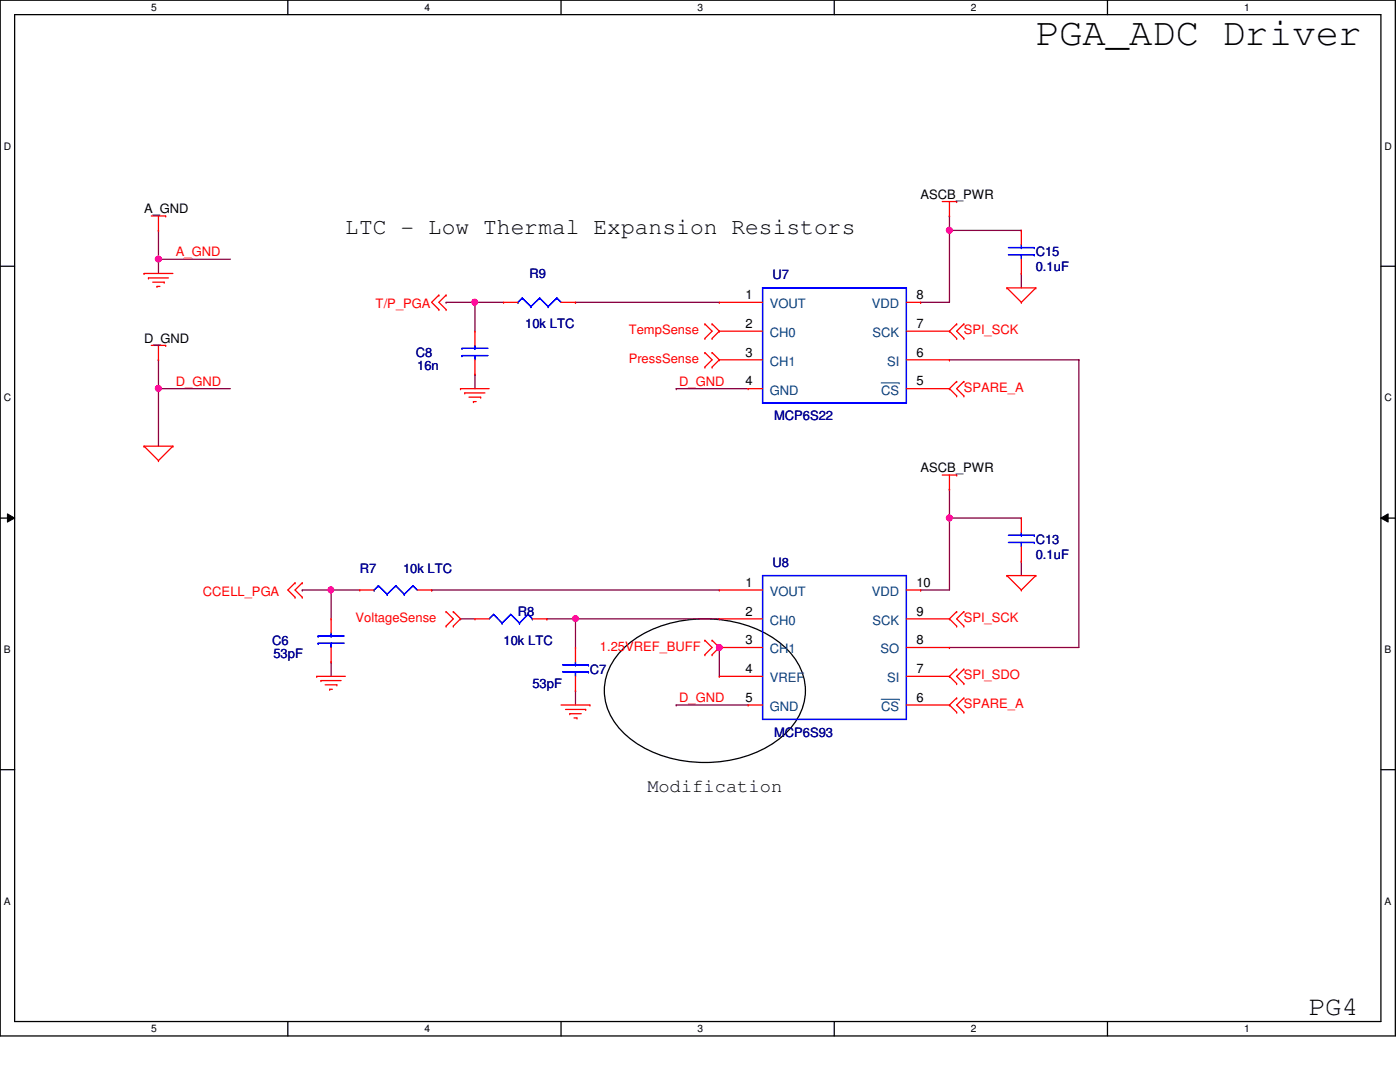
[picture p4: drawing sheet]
<svg xmlns="http://www.w3.org/2000/svg" width="279mm" height="216mm" viewBox="0 0 279 216" stroke-linecap="round" stroke-linejoin="round" font-family="sans-serif">
<path d="M0 0h278.5v206.7h-278.5zM2.9 2.9h272.7v200.9h-272.7z" fill="none" stroke="#000" stroke-width=".25"/>
<g fill="#fff">
<path d="M30.2 .3h1.1v2.3h-1.1z"/>
<path d="M30.2 204.1h1.1v2.3h-1.1z"/>
</g>
<path d="M57.4 0v2.9M57.4 203.8v2.9" fill="none" stroke="#000" stroke-width=".25"/>
<g fill="#fff">
<path d="M84.7 .3h1.1v2.3h-1.1z"/>
<path d="M84.7 204.1h1.1v2.3h-1.1z"/>
</g>
<path d="M112 0v2.9M112 203.8v2.9" fill="none" stroke="#000" stroke-width=".25"/>
<g fill="#fff">
<path d="M139.2 .3h1.1v2.3h-1.1z"/>
<path d="M139.2 204.1h1.1v2.3h-1.1z"/>
</g>
<path d="M166.5 0v2.9M166.5 203.8v2.9" fill="none" stroke="#000" stroke-width=".25"/>
<g fill="#fff">
<path d="M193.8 .3h1.1v2.3h-1.1z"/>
<path d="M193.8 204.1h1.1v2.3h-1.1z"/>
</g>
<path d="M221 0v2.9M221 203.8v2.9" fill="none" stroke="#000" stroke-width=".25"/>
<g fill="#fff">
<path d="M248.3 .3h1.1v2.3h-1.1z"/>
<path d="M248.3 204.1h1.1v2.3h-1.1z"/>
<path d="M.8 28h1.4v2.3h-1.4z"/>
<path d="M276.3 28h1.4v2.3h-1.4z"/>
<path d="M.8 78.2h1.4v2.3h-1.4z"/>
<path d="M276.3 78.2h1.4v2.3h-1.4z"/>
</g>
<path d="M0 53.1h2.9M275.6 53.1h2.9" fill="none" stroke="#000" stroke-width=".25"/>
<g fill="#fff">
<path d="M.8 128.5h1.3v2.2h-1.3z"/>
<path d="M276.3 128.5h1.3v2.2h-1.3z"/>
</g>
<path d="M0 103.4h2.9M275.6 103.4h2.9" fill="none" stroke="#000" stroke-width=".25"/>
<path d="M1.5 102.5l1.4 .9-1.4 .8zM275.6 103.4l1.4-.9v1.7z" fill="#000"/>
<path d="M1.5 102.5l1.4 .9-1.4 .8zM275.6 103.4l1.4-.9v1.7z" fill="none" stroke="#000" stroke-width=".2"/>
<g fill="#fff">
<path d="M.8 178.7h1.3v2.2h-1.3z"/>
<path d="M276.3 178.7h1.3v2.2h-1.3z"/>
</g>
<path d="M124.7 129.1a24.8 24.8 0 0 1 21.6-5 19.1 19.1 0 0 1 13 8.4 11.1 11.1 0 0 1-2.7 14 24.8 24.8 0 0 1-21.6 5.1 19.1 19.1 0 0 1-13-8.5 11.1 11.1 0 0 1 2.7-14zM0 153.6h2.9M275.6 153.6h2.9" fill="none" stroke="#000" stroke-width=".25"/>
<path d="M66.1 117.7h.1M66.1 117.7v5.8M86.1 117.7h.1M86.1 117.7h57.5M66.1 132.1h.1M66.1 132.1v2.9" fill="none" stroke="#800040" stroke-width=".25"/>
<circle cx="66" cy="117.7" r=".56" fill="#f0f"/>
<circle cx="66" cy="117.7" r=".56" fill="none" stroke="#f0f" stroke-width=".25"/>
<path d="M94.8 74.7h.1M94.8 60.3h.1M94.8 60.3v5.8M94.8 74.7v2.9M60.3 117.7h.1M60.3 117.7h11.5M66.1 117.7h.1" fill="none" stroke="#800040" stroke-width=".25"/>
<circle cx="94.7" cy="60.3" r=".56" fill="#f0f"/>
<circle cx="94.7" cy="60.3" r=".56" fill="none" stroke="#f0f" stroke-width=".25"/>
<g fill="none" stroke="#800040" stroke-width=".25">
<path d="M189.5 46h.1M189.5 46v14.3h-5.8M89 60.3h.1M89 60.3h11.5M94.8 60.3h.1M114.9 60.3h.1M114.9 60.3h28.7M183.7 60.3h.1M189.5 71.8h.1M189.5 71.8h25.8M215.3 71.8h.1M215.3 71.8v57.4h-25.8"/>
<path d="M114.9 123.5h.1M114.9 123.5h28.7M189.5 129.2h.1"/>
</g>
<circle cx="189.5" cy="45.9" r=".57" fill="#f0f"/>
<circle cx="189.5" cy="45.9" r=".57" fill="none" stroke="#f0f" stroke-width=".25"/>
<path d="M135 77.6h.1M135 77.6h14.3M183.7 117.7h.1M189.5 103.4h.1M189.5 103.4v14.3h-5.8M135 140.7h.1M135 140.7h14.3" fill="none" stroke="#800040" stroke-width=".25"/>
<circle cx="189.5" cy="103.4" r=".57" fill="#f0f"/>
<circle cx="189.5" cy="103.4" r=".57" fill="none" stroke="#f0f" stroke-width=".25"/>
<g fill="none" stroke="#800040" stroke-width=".25">
<path d="M189.5 43.1h.1M189.5 43.1v2.9h14.3M203.8 54.6h.1M203.8 46h.1M203.8 54.6v2.8M189.5 97.6h.1M189.5 97.6v5.8h14.3M203.8 112h.1M203.8 103.4h.1M203.8 112v2.9M109.1 123.5h.1M109.1 123.5h5.8"/>
<path d="M114.9 137.8h.1M114.9 123.5h.1M114.9 123.5v5.7M114.9 137.8v2.9"/>
</g>
<circle cx="114.8" cy="123.4" r=".56" fill="#f0f"/>
<circle cx="114.8" cy="123.4" r=".56" fill="none" stroke="#f0f" stroke-width=".25"/>
<path d="M31.6 46h.1M31.6 46v5.7M91.9 123.5h.1M91.9 123.5h2.9" fill="none" stroke="#800040" stroke-width=".25"/>
<circle cx="31.6" cy="51.7" r=".56" fill="#f0f"/>
<circle cx="31.6" cy="51.7" r=".56" fill="none" stroke="#f0f" stroke-width=".25"/>
<path d="M31.6 51.7h.1M31.6 51.7h14.4M31.6 77.6h.1M31.6 77.6v11.4" fill="none" stroke="#800040" stroke-width=".25"/>
<circle cx="31.6" cy="77.5" r=".56" fill="#f0f"/>
<circle cx="31.6" cy="77.5" r=".56" fill="none" stroke="#f0f" stroke-width=".25"/>
<path d="M31.6 51.7h.1M31.6 51.7v2.9M31.6 77.6h.1M31.6 71.8h.1M31.6 77.6h14.4M31.6 71.8v5.8M143.6 129.2h.1M143.6 129.2v5.8" fill="none" stroke="#800040" stroke-width=".25"/>
<circle cx="143.5" cy="129.2" r=".56" fill="#f0f"/>
<circle cx="143.5" cy="129.2" r=".56" fill="none" stroke="#f0f" stroke-width=".25"/>
<g fill="none" stroke="#f00" stroke-width=".25">
<path d="M28.7 54.6h.1M28.7 54.6h5.8M29.6 55.5h.1M29.6 55.5h4M30.2 43.1h2.9M30.5 56.3h2.3M31.3 57.1h.1M31.3 57.1h.6M31.6 46h.1M31.6 43.1v2.9M32.8 56.3h.1M33.1 43.1h.1"/>
<path d="M87.6 58.9h.1M87.6 58.9l-1.5 1.4 1.5 1.5M89 58.9h.1M89 58.9l-1.4 1.4 1.4 1.5M188 40.2h2.9M189.5 43.1h.1M189.5 40.2v2.9M190.9 40.2h.1M201 57.4h.1M201 57.4h5.7M201 57.4l2.8 2.9M203.8 46h.1"/>
<path d="M203.8 54.6h.1M203.8 46v2.9M203.8 51.7v2.9M206.7 57.4h.1M206.7 57.4l-2.9 2.9M30.2 68.9h2.9M31.6 71.8h.1M31.6 68.9v2.9M33.1 68.9h.1M87.6 61.8h.1M89 61.8h.1M91.9 77.6h.1"/>
<path d="M91.9 77.6h5.7M92.8 78.4h.1M92.8 78.4h4M93.6 79.2h2.3M94.8 66.1h.1M94.8 74.7h.1M94.8 66.1v2.8M94.8 71.8v2.9M95.9 79.2h.1M100.5 60.3h.1M100.5 60.3h2.9M112 60.3h2.9"/>
<path d="M114.9 60.3h.1M140.7 67.5h.1M140.7 64.6h.1M140.7 73.2h.1M140.7 70.4h.1M140.7 64.6l1.4 1.5-1.4 1.4M140.7 70.4l1.4 1.4-1.4 1.4M142.1 64.6h.1M142.1 67.5h.1M142.1 70.4h.1M142.1 73.2h.1M142.1 64.6l1.5 1.5"/>
<path d="M142.1 70.4l1.5 1.4M143.6 60.3h.1M143.6 66.1h.1M143.6 71.8h.1M143.6 66.1l-1.5 1.4M143.6 71.8l-1.5 1.4M143.6 60.3h8.6M143.6 66.1h8.6M143.6 71.8h8.6M149.3 77.6h.1M149.3 77.6h2.9M180.9 77.6h8.6"/>
<path d="M180.9 60.3h2.8M180.9 66.1h8.6M180.9 71.8h8.6M183.7 60.3h.1M189.5 77.6h.1M189.5 71.8h.1M189.5 66.1h.1M189.5 66.1l1.4 1.4M189.5 77.6l1.4 1.4M190.9 67.5h.1M190.9 64.6h.1M190.9 79h.1"/>
<path d="M190.9 76.1h.1M190.9 64.6l-1.4 1.5M190.9 76.1l-1.4 1.5M192.4 64.6h.1M192.4 67.5h.1M192.4 76.1h.1M192.4 79h.1M192.4 64.6l-1.5 1.5 1.5 1.4M192.4 76.1l-1.5 1.5 1.5 1.4M203.8 60.3h.1M28.7 89h.1M28.7 89h5.8"/>
<path d="M28.7 89l2.9 2.9M31.6 91.9h.1M34.5 89h.1M34.5 89l-2.9 2.9M94.5 80.1h.1M94.5 80.1h.5M188 94.8h2.9M189.5 97.6h.1M189.5 94.8v2.8M190.9 94.8h.1M58.9 116.3h.1M58.9 119.2h.1"/>
<path d="M58.9 116.3l-1.5 1.4 1.5 1.5M60.3 116.3h.1M60.3 119.2h.1M60.3 116.3l-1.4 1.4 1.4 1.5M71.8 117.7h.1M71.8 117.7h2.9M83.3 117.7h2.8M86.1 117.7h.1M143.6 117.7h.1M143.6 117.7h8.6M180.9 117.7h2.8M183.7 117.7h.1"/>
<path d="M201 114.9h.1M201 114.9h5.7M201 114.9l2.8 2.8M203.8 117.7h.1M203.8 103.4h.1M203.8 112h.1M203.8 103.4v2.9M203.8 109.1v2.9M206.7 114.9h.1M206.7 114.9l-2.9 2.8M63.2 135h.1M63.2 135h5.7"/>
<path d="M64.1 135.8h.1M64.1 135.8h4M64.9 136.7h2.3M65.8 137.5h.1M65.8 137.5h.5M66.1 123.5h.1M66.1 132.1h.1M66.1 123.5v2.8M66.1 129.2v2.9M67.2 136.7h.1M89 124.9h.1M89 122h.1"/>
<path d="M89 122l1.5 1.5-1.5 1.4M90.5 122h.1M90.5 124.9h.1M90.5 122l1.4 1.5-1.4 1.4M94.8 123.5h.1M94.8 123.5h2.8M106.3 123.5h2.8M109.1 123.5h.1M114.9 129.2h.1M114.9 137.8h.1M114.9 129.2v2.9M114.9 135v2.8"/>
<path d="M140.7 130.6h.1M140.7 127.8h.1M140.7 127.8l1.4 1.4-1.4 1.4M142.1 127.8h.1M142.1 130.6h.1M142.1 127.8l1.5 1.4M143.6 123.5h.1M143.6 129.2h.1M143.6 135h.1M143.6 135h8.6M143.6 129.2l-1.5 1.4M143.6 123.5h8.6"/>
<path d="M143.6 129.2h8.6M180.9 135h8.6M180.9 123.5h8.6M180.9 129.2h8.6M189.5 123.5h.1M189.5 135h.1M189.5 129.2h.1M189.5 123.5l1.4 1.4M189.5 135l1.4 1.4M190.9 124.9h.1M190.9 122h.1M190.9 136.4h.1"/>
<path d="M190.9 133.5h.1M190.9 139.3h.1M190.9 122l-1.4 1.5M190.9 133.5l-1.4 1.5M190.9 139.3l-1.4 1.4M192.4 122h.1M192.4 124.9h.1M192.4 133.5h.1M192.4 136.4h.1M192.4 139.3h.1M192.4 122l-1.5 1.5 1.5 1.4M192.4 133.5l-1.5 1.5 1.5 1.4"/>
<path d="M192.4 139.3l-1.5 1.4 1.5 1.4M112 140.7h5.7M112.9 141.6h4M113.7 142.4h.1M113.7 142.4h2.3M114.6 143.3h.5M115.1 143.3h.1M116.9 141.6h.1M117.7 140.7h.1M149.3 140.7h.1M149.3 140.7h2.9M180.9 140.7h8.6"/>
<path d="M189.5 140.7h.1M189.5 140.7l1.4 1.4M190.9 142.1h.1M192.4 142.1h.1"/>
</g>
<g fill="none" stroke="#00f" stroke-width=".25">
<path d="M104.2 59.5h.1M104.2 59.5l1.8 1.7M104.2 59.5l-.8 .8M107.7 59.5h.1M107.7 59.5l1.7 1.7M107.7 59.5l-1.7 1.7M111.1 59.5h.1M111.1 59.5l.9 .8M111.1 59.5l-1.7 1.7M152.2 57.4h28.7v23h-28.7zM201.3 50.8h5.1M201.3 49.4h5.1"/>
<path d="M203.8 49.4h.1M203.8 50.8h.1M203.8 48.9v.5M203.8 50.8v.9M206.4 50.8h.1M206.4 49.4h.1M92.2 71h.1M92.2 69.5h.1M92.2 71h5.2M92.2 69.5h5.2M94.8 69.5h.1M94.8 71h.1"/>
<path d="M94.8 68.9v.6M94.8 71v.8M103.4 60.3h.1M106 61.2h.1M109.4 61.2h.1M74.7 117.7h.1M75.5 116.9h.1M75.5 116.9l1.8 1.7M75.5 116.9l-.8 .8M77.3 118.6h.1M79 116.9h.1M79 116.9l1.7 1.7"/>
<path d="M79 116.9l-1.7 1.7M80.7 118.6h.1M82.4 116.9h.1M82.4 116.9l.9 .8M82.4 116.9l-1.7 1.7M152.2 114.9h28.7v28.7h-28.7zM201.3 108.2h5.1M201.3 106.8h5.1M203.8 106.8h.1M203.8 108.2h.1M203.8 106.3v.5M203.8 108.2v.9"/>
<path d="M206.4 108.2h.1M206.4 106.8h.1M63.5 128.4h.1M63.5 126.9h.1M63.5 128.4h5.2M63.5 126.9h5.2M66.1 126.9h.1M66.1 128.4h.1M66.1 126.3v.6M66.1 128.4v.8M98.5 122.6h.1M98.5 122.6l-.9 .9"/>
<path d="M98.5 122.6l1.7 1.7M100.2 124.3h.1M101.9 122.6h.1M101.9 122.6l-1.7 1.7M101.9 122.6l1.8 1.7M103.7 124.3h.1M105.4 122.6h.1M105.4 122.6l-1.7 1.7M105.4 122.6l.9 .9M106.3 123.5h.1M112.3 134.1h5.1M112.3 132.7h5.1"/>
<path d="M114.9 132.7h.1M114.9 134.1h.1M114.9 132.1v.6M114.9 134.1v.9M117.4 134.1h.1M117.4 132.7h.1"/>
</g>
<path d="M175.9 76.4h3.6M179.5 76.4h.1M175.9 139.5h3.6M179.5 139.5h.1" fill="none" stroke="#004080" stroke-width=".2"/>
<circle cx="66" cy="117.7" r=".56" fill="#f0f"/>
<circle cx="66" cy="117.7" r=".56" fill="none" stroke="#f0f" stroke-width=".25"/>
<circle cx="94.7" cy="60.3" r=".56" fill="#f0f"/>
<circle cx="94.7" cy="60.3" r=".56" fill="none" stroke="#f0f" stroke-width=".25"/>
<circle cx="189.5" cy="45.9" r=".57" fill="#f0f"/>
<circle cx="189.5" cy="45.9" r=".57" fill="none" stroke="#f0f" stroke-width=".25"/>
<circle cx="189.5" cy="103.4" r=".57" fill="#f0f"/>
<circle cx="189.5" cy="103.4" r=".57" fill="none" stroke="#f0f" stroke-width=".25"/>
<circle cx="114.8" cy="123.4" r=".56" fill="#f0f"/>
<circle cx="114.8" cy="123.4" r=".56" fill="none" stroke="#f0f" stroke-width=".25"/>
<circle cx="31.6" cy="51.7" r=".56" fill="#f0f"/>
<circle cx="31.6" cy="51.7" r=".56" fill="none" stroke="#f0f" stroke-width=".25"/>
<circle cx="31.6" cy="77.5" r=".56" fill="#f0f"/>
<circle cx="31.6" cy="77.5" r=".56" fill="none" stroke="#f0f" stroke-width=".25"/>
<circle cx="143.5" cy="129.2" r=".56" fill="#f0f"/>
<circle cx="143.5" cy="129.2" r=".56" fill="none" stroke="#f0f" stroke-width=".25"/>
<text font-size="7.7" x="206.7" y="9.1">PGA_ADC Driver</text>
<text font-size="5.4" x="261.2" y="202.4">PG4</text>
<text font-size="4.6" x="68.9" y="46.7">LTC - Low Thermal Expansion Resistors</text>
<text font-size="3.7" x="129.2" y="158">Modification</text>
<g font-size="2.6">
<text x="183.7" y="39.7">ASCB_PWR</text>
<text x="28.7" y="42.5">A_GND</text>
<text x="148.8" y="59.7">1</text>
<text x="182.9" y="59.7">8</text>
<text x="148.8" y="65.4">2</text>
<text x="182.9" y="65.4">7</text>
<text x="28.7" y="68.4">D_GND</text>
<text x="148.8" y="71.2">3</text>
<text x="182.9" y="71.2">6</text>
<text x="148.8" y="76.9">4</text>
<text x="182.9" y="76.9">5</text>
<text x="183.7" y="94.2">ASCB_PWR</text>
<text x="148.8" y="117.1">1</text>
<text x="182.9" y="117.1">10</text>
<text x="148.8" y="122.9">2</text>
<text x="182.9" y="122.9">9</text>
<text x="148.8" y="128.6">3</text>
<text x="182.9" y="128.6">8</text>
<text x="148.8" y="134.3">4</text>
<text x="182.9" y="134.3">7</text>
<text x="148.8" y="140">5</text>
<text x="182.9" y="140">6</text>
</g>
<g font-size="2.6" fill="#f00">
<text x="35.1" y="51.1">A_GND</text>
<text x="75" y="61.5">T/P_PGA</text>
<text x="125.5" y="66.7">TempSense</text>
<text x="192.4" y="66.7">SPI_SCK</text>
<text x="35.1" y="77">D_GND</text>
<text x="125.5" y="72.4">PressSense</text>
<text x="135.6" y="77">D_GND</text>
<text x="192.4" y="78.1">SPARE_A</text>
<text x="40.5" y="118.9">CCELL_PGA</text>
<text x="71" y="124.1">VoltageSense</text>
<text x="192.4" y="124.1">SPI_SCK</text>
<text x="119.7" y="129.8">1.25VREF_BUFF</text>
<text x="192.4" y="135.6">SPI_SDO</text>
<text x="135.6" y="140.1">D_GND</text>
<text x="192.4" y="141.3">SPARE_A</text>
</g>
<g font-size="2.6" fill="#000080">
<text x="206.7" y="51.2">C15</text>
<text x="105.7" y="55.5">R9</text>
<text x="154.2" y="55.8">U7</text>
<text x="206.7" y="54.1">0.1uF</text>
<text x="104.8" y="65.5">10k LTC</text>
<text x="83" y="71.2">C8</text>
<text x="83.3" y="73.8">16n</text>
<text x="154.5" y="83.9">MCP6S22</text>
<text x="154.2" y="113.2">U8</text>
<text x="206.7" y="108.6">C13</text>
<text x="206.7" y="111.5">0.1uF</text>
<text x="71.8" y="114.3">R7</text>
<text x="80.4" y="114.3">10k LTC</text>
<text x="103.4" y="122.9">R8</text>
<text x="54.3" y="128.7">C6</text>
<text x="54.6" y="131.2">53pF</text>
<text x="100.5" y="128.7">10k LTC</text>
<text x="106.3" y="137.3">53pF</text>
<text x="117.7" y="134.4">C7</text>
<text x="154.5" y="147">MCP6S93</text>
</g>
<g font-size="2.6" fill="#004080">
<text x="153.6" y="61.5">VOUT</text>
<text x="174" y="61.5">VDD</text>
<text x="153.6" y="67.3">CH0</text>
<text x="174.1" y="67.3">SCK</text>
<text x="153.6" y="73">CH1</text>
<text x="177" y="73">SI</text>
<text x="153.6" y="78.7">GND</text>
<text x="175.9" y="78.7">CS</text>
<text x="153.6" y="118.9">VOUT</text>
<text x="174" y="118.9">VDD</text>
<text x="153.6" y="124.7">CH0</text>
<text x="174.1" y="124.7">SCK</text>
<text x="153.6" y="130.4">CH1</text>
<text x="175.7" y="130.4">SO</text>
<text x="153.6" y="136.1">VREF</text>
<text x="177" y="136.1">SI</text>
<text x="153.6" y="141.9">GND</text>
<text x="175.9" y="141.9">CS</text>
</g>
<g font-size="2">
<text x="30.2" y="2.2">5</text>
<text x="84.7" y="2.2">4</text>
<text x="139.2" y="2.2">3</text>
<text x="193.8" y="2.2">2</text>
<text x="248.3" y="2.2">1</text>
<text x=".8" y="29.8">D</text>
<text x="276.3" y="29.8">D</text>
<text x=".8" y="80.1">C</text>
<text x="276.3" y="80.1">C</text>
<text x=".8" y="130.3">B</text>
<text x="276.3" y="130.3">B</text>
<text x=".8" y="180.5">A</text>
<text x="276.3" y="180.5">A</text>
<text x="30.2" y="206">5</text>
<text x="84.7" y="206">4</text>
<text x="139.2" y="206">3</text>
<text x="193.8" y="206">2</text>
<text x="248.3" y="206">1</text>
</g>
</svg>
